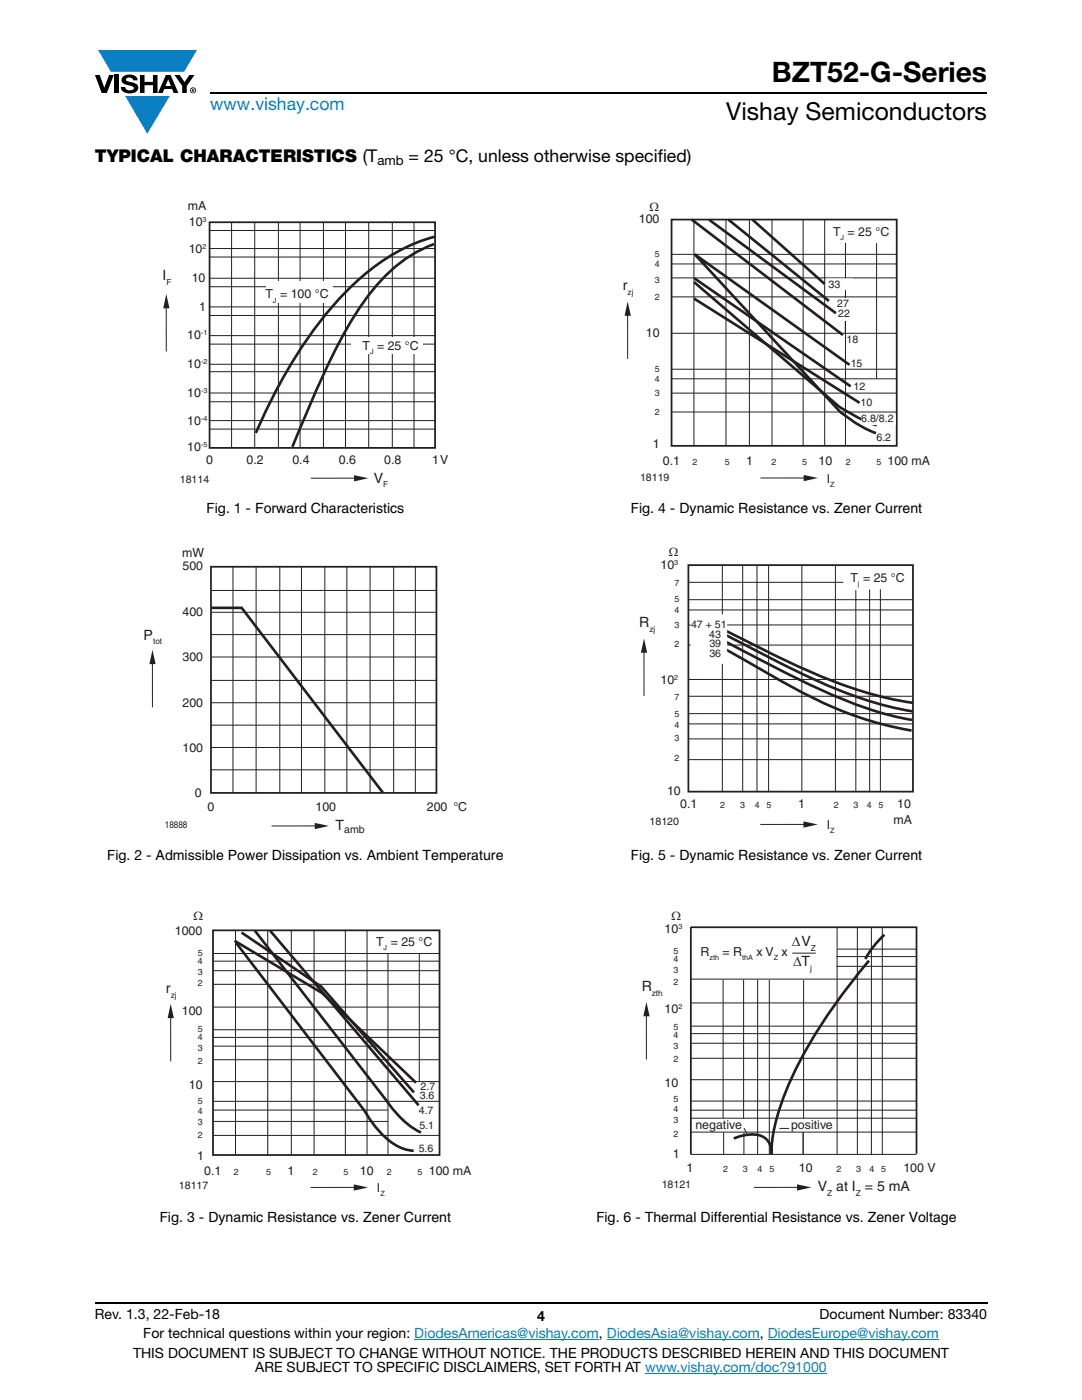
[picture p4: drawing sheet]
<svg xmlns="http://www.w3.org/2000/svg" width="216mm" height="279mm" viewBox="0 0 216 279" stroke-linecap="round" stroke-linejoin="round" font-family="sans-serif">
<g fill="#0a7fc3">
<path d="M19.6 10h19.7l-2.6 4.3h-1.1h-13.5z"/>
<path d="M25 19.2h8.9l-4.5 7.5z"/>
</g>
<g fill="#000">
<path d="M18.9 15h1l.9 2.5 1-2.5h.9l-1.4 3.6h-1zM22.9 15h.9v3.6h-.9zM24.6 15.3a2.1 2.1 0 0 1 2.8 .3l.1 .4h-.9a.79 .79 0 0 0-.7-.5 .79 .79 0 0 0-.8 .4l.3 .3 1 .2a1.08 1.08 0 0 1 1.2 1 1.08 1.08 0 0 1-1.1 1.2 1.73 1.73 0 0 1-2.4-1.2h.9a.96 .96 0 0 0 .8 .6 .96 .96 0 0 0 .9-.4 1.31 1.31 0 0 0-1.2-.6 1.03 1.03 0 0 1-1.1-.6 1.03 1.03 0 0 1 .2-1.1zM27.9 15h.9v1.3h1.7v-1.3h.9v3.6h-.9v-1.6h-1.7v1.6h-.9zM34.8 15h1.1l.9 1.4 1-1.4h1l-1.5 2.2v1.4h-.9v-1.4z"/>
<path d="M33.6 15.9l.5 1.3h-1.1zM33.1 15l-1.6 3.6h1l.3-.8h1.5l.3 .8h1l-1.6-3.6z"/>
<path d="M38.4 17.8h.2v.2h-.2zM38.3 17.7v.7h.1v-.3l.4 .3-.2-.3 .2-.2-.1-.2z"/>
<path d="M38.1 18a.46 .46 0 0 1 .9 0 .46 .46 0 0 1-.9 0zM37.9 18a.6 .6 0 0 0 1.2 0 .6 .6 0 0 0-1.2 0z"/>
</g>
<path d="M42 18.6h155M18.9 260h178.1" fill="none" stroke="#000" stroke-width=".36"/>
<path d="M82.7 267.3h36.8M121.1 267.3h30.5M128.7 274h36.3M153.2 267.3h34.1" fill="none" stroke="#067ec4" stroke-width=".2"/>
<path d="M72.2 95.4h-10.2" fill="none" stroke="#231f20" stroke-width=".2"/>
<path d="M70.6 94.8l2.9 .6-2.9 .7z" fill="#231f20"/>
<path d="M41.8 44.4h45v45h-45z" fill="none" stroke="#231f20" stroke-width=".35"/>
<g fill="none" stroke="#231f20" stroke-width=".2">
<path d="M41.8 51.3h45M41.8 46h45M41.8 49.6h45M41.8 55.5h45M41.8 57.2h45M46.2 44.4v45M50.8 44.4v45M55.6 44.4v45M59.9 44.4v45M64.5 44.4v45M68.9 44.4v45M73.6 44.4v45"/>
<path d="M78.3 44.4v45M82.6 44.4v45M41.8 61.2h45M41.8 72.7h45M41.8 74.2h45M41.8 78.4h45M41.9 63h44.9M41.9 67h44.9M41.9 68.7h44.9M41.8 85.6h45M41.8 83.9h45M41.8 80.2h45"/>
</g>
<path d="M86.6 48.7a30.4 30.4 0 0 0-14.6 12.3 131 131 0 0 0-11.3 22.6l-2.4 5.6M86.8 47.2a39.9 39.9 0 0 0-18.6 11.9 97 97 0 0 0-16.9 26.7l-.3 .6" fill="none" stroke="#231f20" stroke-width=".53"/>
<g fill="#fff">
<path d="M53.1 56.1h13.2v4.3h-13.2z"/>
<path d="M70 67.3h14.3v3.2h-14.3z"/>
</g>
<path d="M33.2 60v10.1" fill="none" stroke="#231f20" stroke-width=".2"/>
<path d="M33.2 58.7l.6 2.8h-1.2z" fill="#231f20"/>
<path d="M42.1 113.1h45v45.1h-45z" fill="none" stroke="#231f20" stroke-width=".35"/>
<g fill="none" stroke="#231f20" stroke-width=".2">
<path d="M42.3 117.8h44.8M46.5 113.2v45M51.1 113.2v45M55.8 113.2v45M60.2 113.1v45.1M64.8 113.1v45.1M69.2 113.1v45.1M73.8 113.1v45.1M78.6 113.1v45.1M82.9 113.1v45.1M42.1 135.8h45M42.1 122.2h45"/>
<path d="M42.1 126.6h45M42.1 131.1h45M42.1 153.6h45M42.1 149.2h44.9M42.1 144.7h44.9M42.1 140.2h45M64.3 164.8h-10.1"/>
</g>
<path d="M42.2 121.3h6l28.2 36.9" fill="none" stroke="#231f20" stroke-width=".53"/>
<path d="M62.8 164.2l2.9 .6-2.9 .7z" fill="#231f20"/>
<path d="M30.4 131v10.2" fill="none" stroke="#231f20" stroke-width=".2"/>
<path d="M30.4 129.7l.7 2.8h-1.3z" fill="#231f20"/>
<path d="M42.5 185.7h45.2v44.8h-45.2z" fill="none" stroke="#231f20" stroke-width=".35"/>
<path d="M42.5 196.4h45.2zM53.4 185.7v44.8zM42.6 190.3h45.2zM47 185.7v44.8z" fill-rule="evenodd" fill="#231f20"/>
<g fill="none" stroke="#231f20" stroke-width=".2">
<path d="M42.5 196.4h45.2M42.6 191.8h45.1M42.6 193.7h45.1M42.6 190.3h45.2M47 185.7v44.8M53.4 185.7v44.8M58.1 185.7v44.8M62.7 185.7v44.8M68.9 185.7v44.8M73.2 185.7v44.8M77.4 190.3v40.2M83.7 190.3v25.6"/>
<path d="M42.5 215.9h45.1M42.5 208.8h33M42.5 201h45.2M42.5 211.5h45.2M42.6 207h45.1M42.6 219.8h45.1M42.6 205.5h45.1M42.5 226.6h45.1M42.5 223.8h34.9M42.6 221.5h34.8M72.1 237h-10.1"/>
</g>
<path d="M46.8 187.7l17.5 10.5 18.7 17.9M47.1 188.1l25.7 33.6a18.7 18.7 0 0 0 7.1 7.3l1.3 .5 1.3 .2M48.2 186.1l15.9 10.8 18.5 21.1M50.9 185.7l26.3 34a19.2 19.2 0 0 0 6.8 6.3M53.9 185.7l29.6 34.9" fill="none" stroke="#231f20" stroke-width=".53"/>
<path d="M70.6 236.4l2.8 .6-2.8 .6z" fill="#231f20"/>
<path d="M34.1 201.7v10.1" fill="none" stroke="#231f20" stroke-width=".2"/>
<path d="M34.1 200.3l.6 2.9h-1.3z" fill="#231f20"/>
<path d="M134 43.8h44.9v45.2h-44.9z" fill="none" stroke="#231f20" stroke-width=".35"/>
<g fill="none" stroke="#231f20" stroke-width=".2">
<path d="M134 55.5h44.9M134 59.2h44.9M134.1 50.8h44.8M134.1 52.7h44.8M138.5 43.9v45.1M144.9 43.9v45.1M149.5 43.8v45.2M154 43.9v45.1M160.3 43.9v45.1M164.6 43.8v45.2M168.7 48.5v40.4M174.9 48.5v27.1"/>
<path d="M134 73.7h44.9M134 75.6h44.9M134 66.5h44.8M134.1 78.5h44.8M134.1 82.2h44.8"/>
</g>
<path d="M138 43.8l30.2 23.1M138.5 56.3l28.9 24.8a34.9 34.9 0 0 0 7.5 3.8M138.5 59.6l33 20.8M138.6 55.6l31.1 21.5M141.5 43.9l25.3 18.6M145.4 43.9l20 16.2M150.1 43.8l14.5 12.9M169.5 72.8l-30.9-22 28.9 31.2a25.9 25.9 0 0 0 7.3 4.5" fill="none" stroke="#231f20" stroke-width=".53"/>
<g fill="#fff">
<path d="M171.7 82.8h7v1.9h-7z"/>
<path d="M167.1 59.5h4.5v4.5h-4.5z"/>
</g>
<path d="M164.8 55.6h5.4l-.2 2.3h-5.2z" fill-rule="evenodd" fill="#fff"/>
<path d="M161.9 95.4h-10.2" fill="none" stroke="#231f20" stroke-width=".2"/>
<path d="M160.4 94.8l2.8 .6-2.8 .6z" fill="#231f20"/>
<path d="M125.2 61.5v10.1" fill="none" stroke="#231f20" stroke-width=".2"/>
<path d="M125.2 60.2l.7 2.8h-1.3z" fill="#231f20"/>
<path d="M137.4 112.8h44.8v45.2h-44.8z" fill="none" stroke="#231f20" stroke-width=".35"/>
<g fill="none" stroke="#231f20" stroke-width=".2">
<path d="M137.4 119.7h44.8M137.4 116.2h30.9M144.1 112.8v45.2M148.2 112.8v45.2M151 112.8v45.2M153.4 112.8v45.2M160 112.8v45.2M166.7 112.8v45.2M170.8 117.8v40.2M173.5 117.7v40.3M175.7 117.6v40.4M137.4 124.7h44.8"/>
<path d="M137.4 128.7h44.8M137.4 121.7h44.8M137.4 135.6h44.8M137.4 139h44.6M137.4 147.5h44.8M137.4 151.6h44.8M137.4 142.4h44.8M137.4 144.5h44.8M161.8 164.5h-10.1"/>
</g>
<path d="M144.1 126.3l7.5 3.9a127.8 127.8 0 0 0 24.6 10.5l5.9 1.3M144.1 127.7l8.1 4.2a133.7 133.7 0 0 0 24.4 10.6l5.4 1.2M144.1 125.5l4.8 2.4a131.7 131.7 0 0 0 26.9 11.1l6.4 1.3M144.2 129.3l5.8 3.2a118.3 118.3 0 0 0 21.3 10.6l6.1 1.8 4.5 .9" fill="none" stroke="#231f20" stroke-width=".53"/>
<path d="M160.3 163.9l2.9 .6-2.9 .7z" fill="#231f20"/>
<path d="M128.5 128.8v10.1" fill="none" stroke="#231f20" stroke-width=".2"/>
<path d="M128.5 127.4l.6 2.9h-1.2z" fill="#231f20"/>
<path d="M138 122.8h6.9v9.5h-6.9z" fill="#fff"/>
<path d="M138 122.8h6.9v9.5h-6.9z" fill="none" stroke="#fff" stroke-width=".35"/>
<g fill="none" stroke="#231f20" stroke-width=".2">
<path d="M137.9 195.4h45M144.3 195.5v27.7M148.4 195.5v27.7M151.2 195.5v34.8M153.5 195.5v34.8M160.3 195.6v27.6M166.9 190.9h16M166.9 192.9h15.9M167 189.4h15.9M167 185v45.4M171.1 185v45.3M173.9 185v45.4"/>
<path d="M176.1 185v45.5M129 201.3v10.1M137.8 200.2h45M137.8 215.5h45.1M137.9 211.2h45M137.9 219.7h45M137.9 208.2h45M137.9 204.8h45M137.9 206.3h45M137.9 230.4h44.9M137.9 225.9h45M137.9 223.2h45"/>
<path d="M137.9 221.6h45M144.4 225.9v4.5M148.4 225.9v4.5M148.4 225.1l.7 1.2M155.5 225.2h2"/>
</g>
<path d="M137.9 185v45.4M137.9 185.1h45.1M182.9 185v45.3" fill="none" stroke="#231f20" stroke-width=".35"/>
<path d="M173.4 191.7a101.9 101.9 0 0 0-16.4 25.7 32 32 0 0 0-3 12.8v.1a3.5 3.5 0 0 0-4.1-3.9l-1.7 .2-1.8 .6M176.5 186.5a18.7 18.7 0 0 0-3.8 4.9" fill="none" stroke="#231f20" stroke-width=".53"/>
<path d="M160.3 225.9v4.5" fill="none" stroke="#231f20" stroke-width=".29"/>
<path d="M129 200l.6 2.8h-1.2z" fill="#231f20"/>
<path d="M160.6 237h-10.2" fill="none" stroke="#231f20" stroke-width=".2"/>
<path d="M159 236.4l2.9 .6-2.9 .6z" fill="#231f20"/>
<path d="M158.1 190.2h4.7" fill="none" stroke="#231f20" stroke-width=".2"/>
<text font-size="5.6" x="154" y="16.4">BZT52-G-Series</text>
<text font-size="4.9" x="144.9" y="24">Vishay Semiconductors</text>
<text font-size="3.5" fill="#067ec4" x="42" y="21.9">www.vishay.com</text>
<g font-size="3.5">
<text x="18.9" y="32.3">TYPICAL CHARACTERISTICS (T</text>
<text x="81.5" y="32.3">= 25 °C, unless otherwise specified)</text>
</g>
<g font-size="2.8" fill="#231f20">
<text x="32.5" y="55.9">I</text>
<text x="124.3" y="58">r</text>
<text x="74.6" y="96.3">V</text>
<text x="127.6" y="125.2">R</text>
<text x="28.7" y="127.6">P</text>
<text x="67" y="165.6">T</text>
<text x="158" y="188.8">ΔV</text>
<text x="128" y="197.8">R</text>
<text x="158.3" y="192.7">ΔT</text>
<text x="33.1" y="198.1">r</text>
<text x="163.2" y="237.7">V at I = 5 mA</text>
</g>
<g font-size="2.8">
<text x="41.2" y="102.4">Fig. 1 - Forward Characteristics</text>
<text x="125.9" y="102.4">Fig. 4 - Dynamic Resistance vs. Zener Current</text>
<text x="21.4" y="171.6">Fig. 2 - Admissible Power Dissipation vs. Ambient Temperature</text>
<text x="125.9" y="171.6">Fig. 5 - Dynamic Resistance vs. Zener Current</text>
<text x="31.9" y="244">Fig. 3 - Dynamic Resistance vs. Zener Current</text>
<text x="119" y="244">Fig. 6 - Thermal Differential Resistance vs. Zener Voltage</text>
<text x="18.9" y="263.3">Rev. 1.3, 22-Feb-18</text>
<text x="107.2" y="263.6">4</text>
<text x="163.6" y="263.3">Document Number: 83340</text>
<text x="28.6" y="267.1">For technical questions within your region: DiodesAmericas@vishay.com, DiodesAsia@vishay.com, DiodesEurope@vishay.com</text>
<text x="26.5" y="271">THIS DOCUMENT IS SUBJECT TO CHANGE WITHOUT NOTICE. THE PRODUCTS DESCRIBED HEREIN AND THIS DOCUMENT</text>
<text x="50.9" y="273.8">ARE SUBJECT TO SPECIFIC DISCLAIMERS, SET FORTH AT www.vishay.com/doc?91000</text>
</g>
<text font-size="2.6" x="75.3" y="33">amb</text>
<g font-size="2.5" fill="#231f20">
<text x="37.5" y="41.8">mA</text>
<text x="37.7" y="45.1">10</text>
<text x="127.5" y="44.6">100</text>
<text x="129.6" y="42.1">Ω</text>
<text x="166.2" y="47">T = 25 °C</text>
<text x="37.7" y="50.5">10</text>
<text x="38.3" y="56.3">10</text>
<text x="53" y="59.6">T</text>
<text x="55.9" y="59.6">= 100 °C</text>
<text x="39.7" y="62.1">1</text>
<text x="37.4" y="67.7">10</text>
<text x="72.3" y="69.8">T</text>
<text x="75.2" y="69.8">= 25 °C</text>
<text x="128.9" y="67.3">10</text>
<text x="37.4" y="73.4">10</text>
<text x="37.4" y="79.2">10</text>
<text x="37.4" y="84.7">10</text>
<text x="130.3" y="89.5">1</text>
<text x="37.4" y="90.1">10</text>
<text x="41.1" y="92.6">0</text>
<text x="49.2" y="92.6">0.2</text>
<text x="58.4" y="92.6">0.4</text>
<text x="67.6" y="92.6">0.6</text>
<text x="76.7" y="92.6">0.8</text>
<text x="86.2" y="92.6">1V</text>
<text x="132.3" y="92.9">0.1</text>
<text x="148.9" y="92.9">1</text>
<text x="163.3" y="92.9">10</text>
<text x="177.1" y="92.9">100 mA</text>
<text x="165" y="96.3">I</text>
<text x="36.4" y="111.2">mW</text>
<text x="36.4" y="113.8">500</text>
<text x="131.8" y="113.6">10</text>
<text x="133.5" y="111">Ω</text>
<text x="169.7" y="116.1">T = 25 °C</text>
<text x="36.4" y="123">400</text>
<text x="36.4" y="131.8">300</text>
<text x="131.8" y="136.5">10</text>
<text x="36.4" y="141">200</text>
<text x="36.4" y="150.2">100</text>
<text x="38.9" y="159">0</text>
<text x="41.4" y="161.8">0</text>
<text x="62.9" y="161.8">100</text>
<text x="85.2" y="161.8">200 °C</text>
<text x="133.1" y="158.7">10</text>
<text x="135.7" y="161.2">0.1</text>
<text x="159.2" y="161.2">1</text>
<text x="179" y="161.2">10</text>
<text x="165" y="165.4">I</text>
<text x="178.3" y="164.4">mA</text>
<text x="38.6" y="183.5">Ω</text>
<text x="134" y="183.7">Ω</text>
<text x="34.9" y="186.5">1000</text>
<text x="75" y="188.9">T = 25 °C</text>
<text x="132.6" y="186.1">10</text>
<text x="139.8" y="190.7">R</text>
<text x="144.2" y="190.7">= R</text>
<text x="150.9" y="190.7">x V x</text>
<text x="36.3" y="202.5">100</text>
<text x="132.6" y="202.1">10</text>
<text x="37.7" y="217.3">10</text>
<text x="132.6" y="217">10</text>
<text x="138.8" y="225.3">negative</text>
<text x="157.9" y="225.3">positive</text>
<text x="39.3" y="231.4">1</text>
<text x="134.3" y="231.1">1</text>
<text x="137" y="233.9">1</text>
<text x="159.4" y="233.9">10</text>
<text x="180.3" y="233.9">100 V</text>
<text x="40.8" y="234.5">0.1</text>
<text x="57.3" y="234.5">1</text>
<text x="71.8" y="234.5">10</text>
<text x="75.2" y="237.9">I</text>
<text x="85.6" y="234.5">100 mA</text>
</g>
<g font-size="2.1" fill="#231f20">
<text x="165.3" y="57.5">33</text>
<text x="167.1" y="61.2">27</text>
<text x="167.2" y="63.2">22</text>
<text x="168.9" y="68.4">18</text>
<text x="169.8" y="73.2">15</text>
<text x="170.3" y="77.8">12</text>
<text x="171.7" y="81">10</text>
<text x="171.8" y="84.3">6.8/8.2</text>
<text x="174.9" y="88">6.2</text>
<text x="127.7" y="96">18119</text>
<text x="35.9" y="96.4">18114</text>
<text x="137.9" y="125.3">47 + 51</text>
<text x="141.5" y="127.3">43</text>
<text x="141.5" y="131">36</text>
<text x="141.6" y="129.1">39</text>
<text x="68.7" y="166.3">amb</text>
<text x="129.6" y="164.6">18120</text>
<text x="83.8" y="219.4">3.6</text>
<text x="83.9" y="217.6">2.7</text>
<text x="83.6" y="222.3">4.7</text>
<text x="83.7" y="225.2">5.1</text>
<text x="83.6" y="230">5.6</text>
<text x="35.7" y="237.3">18117</text>
<text x="132" y="237.2">18121</text>
</g>
<text font-size="1.9" fill="#231f20" x="32.9" y="165.2">18888</text>
<g font-size="1.8" fill="#231f20">
<text x="130.6" y="51.3">5</text>
<text x="130.6" y="53.3">4</text>
<text x="130.6" y="56.4">3</text>
<text x="130.6" y="59.9">2</text>
<text x="130.6" y="74.2">5</text>
<text x="130.6" y="76.2">4</text>
<text x="130.6" y="79">3</text>
<text x="130.6" y="82.8">2</text>
<text x="138.2" y="92.9">2</text>
<text x="144.6" y="92.9">5</text>
<text x="153.9" y="92.9">2</text>
<text x="160" y="92.9">5</text>
<text x="168.7" y="92.9">2</text>
<text x="174.9" y="92.9">5</text>
<text x="134.6" y="116.9">7</text>
<text x="134.6" y="120.1">5</text>
<text x="134.6" y="122.3">4</text>
<text x="134.6" y="125.3">3</text>
<text x="134.6" y="129.1">2</text>
<text x="134.6" y="139.8">7</text>
<text x="134.6" y="143">5</text>
<text x="134.6" y="145.2">4</text>
<text x="134.6" y="147.8">3</text>
<text x="134.6" y="152">2</text>
<text x="143.7" y="161.3">2</text>
<text x="147.7" y="161.3">3</text>
<text x="150.6" y="161.3">4</text>
<text x="153" y="161.3">5</text>
<text x="166.4" y="161.3">2</text>
<text x="170.3" y="161.3">3</text>
<text x="173" y="161.3">4</text>
<text x="175.3" y="161.3">5</text>
<text x="39.5" y="190.7">5</text>
<text x="134.4" y="190.4">5</text>
<text x="39.5" y="192.4">4</text>
<text x="39.5" y="194.5">3</text>
<text x="39.5" y="196.9">2</text>
<text x="134.4" y="192">4</text>
<text x="134.4" y="194.1">3</text>
<text x="134.4" y="196.5">2</text>
<text x="39.5" y="205.9">5</text>
<text x="39.5" y="207.6">4</text>
<text x="39.5" y="209.7">3</text>
<text x="134.4" y="205.5">5</text>
<text x="134.4" y="207.2">4</text>
<text x="134.4" y="209.3">3</text>
<text x="39.5" y="212.4">2</text>
<text x="134.4" y="212">2</text>
<text x="39.5" y="220.4">5</text>
<text x="134.4" y="220">5</text>
<text x="39.5" y="222.4">4</text>
<text x="39.5" y="224.5">3</text>
<text x="39.5" y="227.2">2</text>
<text x="134.4" y="222">4</text>
<text x="134.4" y="224.1">3</text>
<text x="134.4" y="226.8">2</text>
<text x="144.3" y="233.9">2</text>
<text x="148.2" y="233.9">3</text>
<text x="151.2" y="233.9">4</text>
<text x="153.5" y="233.9">5</text>
<text x="166.9" y="233.9">2</text>
<text x="170.8" y="233.9">3</text>
<text x="173.5" y="233.9">4</text>
<text x="175.9" y="233.9">5</text>
<text x="46.6" y="234.5">2</text>
<text x="53.1" y="234.5">5</text>
<text x="62.4" y="234.5">2</text>
<text x="68.5" y="234.5">5</text>
<text x="77.2" y="234.5">2</text>
<text x="83.3" y="234.5">5</text>
</g>
<g font-size="1.6" fill="#231f20">
<text x="33.2" y="56.8">F</text>
<text x="125.2" y="58.9">zj</text>
<text x="76.5" y="97.3">F</text>
<text x="30.5" y="128.6">tot</text>
<text x="129.6" y="126.2">zj</text>
<text x="161.8" y="189.8">Z</text>
<text x="161.6" y="193.8">j</text>
<text x="34.1" y="199.1">zj</text>
<text x="130.1" y="198.7">zth</text>
<text x="165.1" y="238.7">Z</text>
<text x="170.8" y="238.7">Z</text>
</g>
<g font-size="1.4" fill="#231f20">
<text x="40.4" y="44.3">3</text>
<text x="167.7" y="47.9">J</text>
<text x="40.4" y="49.7">2</text>
<text x="54.5" y="60.4">J</text>
<text x="40.1" y="66.9">-1</text>
<text x="73.8" y="70.6">J</text>
<text x="40.1" y="72.6">-2</text>
<text x="40.1" y="78.4">-3</text>
<text x="40.1" y="83.9">-4</text>
<text x="40.1" y="89.3">-5</text>
<text x="165.7" y="97.1">Z</text>
<text x="134.5" y="112.8">3</text>
<text x="171.2" y="116.9">j</text>
<text x="134.5" y="135.7">2</text>
<text x="165.6" y="166.3">Z</text>
<text x="135.4" y="185.3">3</text>
<text x="76.5" y="189.7">J</text>
<text x="141.6" y="191.6">zth</text>
<text x="148.1" y="191.6">thA</text>
<text x="154.4" y="191.6">Z</text>
<text x="135.4" y="201.3">2</text>
<text x="75.9" y="238.7">Z</text>
</g>
</svg>
